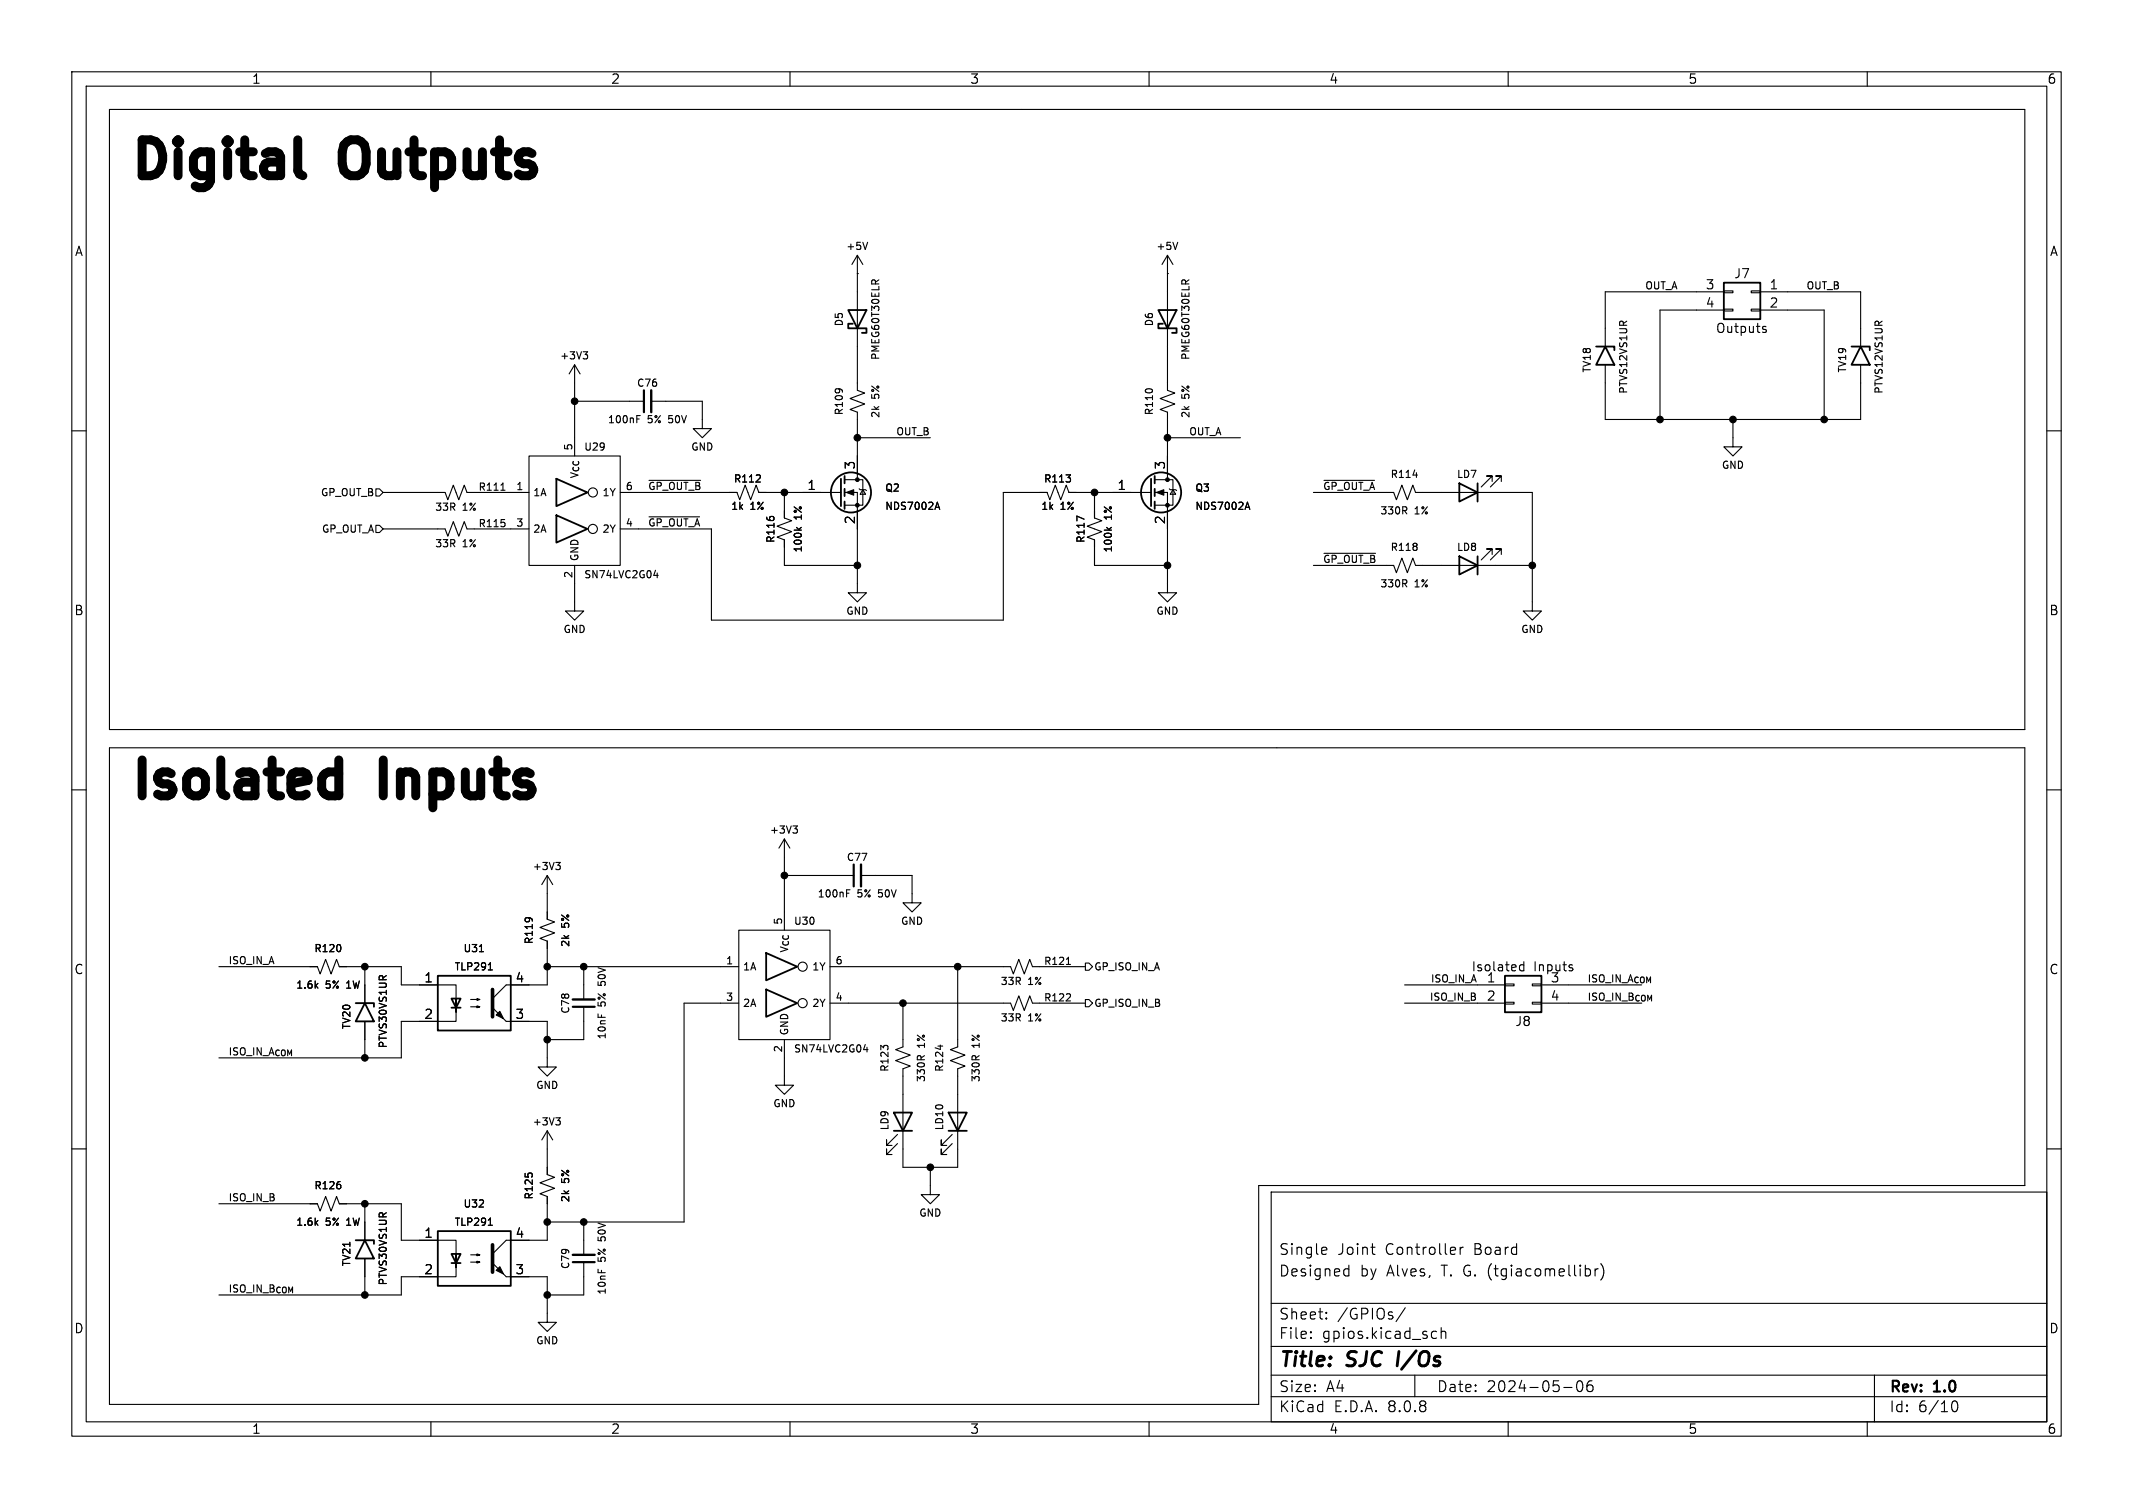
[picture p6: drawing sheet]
<svg xmlns="http://www.w3.org/2000/svg" width="297mm" height="210mm" viewBox="0 0 297 210" stroke-linecap="round" stroke-linejoin="round" font-family="sans-serif">
<g fill="none" stroke="#000" stroke-width=".15">
<path d="M10 10h277v190h-277zM12 12h273v186h-273zM15.2 15.2h266.7v86.4h-266.7zM60 10v2M110 10v2M160 10v2M210 10v2M260 10v2M119.4 38.1h.1M119.4 35.6v18.8l1 .3-2 .8 2 .8-2 .7 1 .4v9.4M119.4 35.6l-.8 1.2M119.4 35.6l.7 1.2"/>
<path d="M120.8 33.7l-.3 1M121.4 39.1l.2-.1 .3 .1M122.4 39l-.5 .3M162.6 38.1h.1M162.6 35.6v18.8l1 .3-2.1 .8 2.1 .8-2.1 .7 1.1 .4v9.4M162.6 35.6l-.8 1.2M162.6 35.6l.7 1.2M164 33.7l-.3 1M164.6 39.1l.1-.1 .3 .1M165.6 39l-.5 .3M80 55.9h9.7M80 50.8l-.8 1.3"/>
<path d="M80 50.8v12.7M80 50.8l.8 1.3M81.2 49h.6l-.3 .4 .3 .1v.3l-.2 .2h-.3M88.7 58.4h.3M88.7 57.9h.4M90.7 55.9h7.1v3.8h-1.3l1.3 1.3 1.3-1.3h-1.3M116.4 54.2h.7M116.7 54.1l.1 .1M159.7 54.2h.6M223.5 50.8v7.6h35.6v-7.6M240 43.1h1.3v.2h-1.3zM240 40.5h1.3v.3h-1.3z"/>
<path d="M240 40.6h-16.5v7.7M240 43.2h-8.9v15.2M241.3 58.4v3.8h1.3l-1.3 1.3-1.3-1.3h1.3M243.8 43.1h1.3v.2h-1.3zM243.8 40.5h1.3v.3h-1.3zM245.1 40.6h14v7.7M245.1 43.2h8.9v15.2M245.5 45.8l.3 .1 .2 .2-.1 .1-.4 .1M245.5 45.5h.4M10 60h2M52.3 68.1h.5l.5 .5-.5 .5h-.5zM52.3 73.2h.5l.5 .5-.5 .5h-.5z"/>
<path d="M53.3 73.7h8.7l.4 1 .7-2.1 .8 2.1 .7-2.1 .4 1.1h8.7M53.3 68.6h8.7l.4 1 .7-2 .8 2 .7-2 .4 1h8.7M69.7 68.3h.6M70.3 72.8v.5M73.7 63.5h12.7v15.2h-12.7zM80 78.7v6.4h-1.3l1.3 1.3 1.3-1.3h-1.3M86.4 68.6h16.2l.4 1 .8-2 .7 2 .8-2 .4 1h11.4M90.4 72h7M90.4 66.9h7.2M91.5 79.8v.7M105.3 67.1h.6M105.8 66.2v.4"/>
<path d="M107.2 72h.5M109.2 68.6v3.5l1 .4-2 .8 2 .7-2 .8 1 .4v3.5h10.2M110.9 73.4l.4 .4M111.6 73.4l-.4 .3M117.6 68.6h1.8v14h1.2l-1.2 1.2-1.3-1.2h1.3M117.6 66.8h2.5v3.6h-2.5M119.4 61h10.1M119.6 68.1l.2 .1h.7l.1 .1M120.1 68.2l.4 .6h-.7zM130.3 70.7h.5M130.5 69.9l.3 1M148.4 66.1h.7l-.4 .4"/>
<path d="M149 66.6v.4M150.9 72.3l-1-.4v.6M152.4 68.6v3.5l1 .4-2 .8 2 .7-2 .8 1 .4v3.5h10.2M154.1 73.4l.4 .4M154.8 73.4l-.4 .3M160.3 68.6h-11.5l-.3-1-.8 2-.8-2-.7 2-.4-1h-6.1v17.8h-40.6v-12.7h-12.7M160.8 68.6h1.8v14h1.2l-1.2 1.2-1.3-1.2h1.3M160.8 66.8h2.5v3.6h-2.5M162.6 61h10.1M162.8 68.1l.1 .1h.8l.1 .1M163.3 68.2l.4 .6h-.8zM173.5 70.7h.4"/>
<path d="M173.7 69.9l.3 1M182.9 68.6h11.2l.3 1 .8-2 .8 2 .7-2 .4 1h16.3v16.5h1.2l-1.2 1.3-1.3-1.3h1.3M182.9 78.7h11.2l.3 1.1 .8-2.1 .8 2.1 .7-2.1 .4 1h16.3M184.4 77.1h7.1M184.4 66.9h7M195.6 71.1l.3 .5M195.8 70.7v.3M196.7 66.2h.7M197.3 75.7v.3M197.3 76.2v.4M207.8 67.1v-.8h-.8h.8l-1.6 1.5M207.8 77.2v-.7h-.8h.8l-1.6 1.5"/>
<path d="M209 67.1v-.8h-.7h.7l-1.5 1.5M209 77.2v-.7h-.7h.7l-1.5 1.5M285 60h2M91 80.1h.7M195.6 81.3l.3 .4M195.8 80.8v.4M10 110h2M15.2 104.1h266.7v61h-106.6v30.5h-160.1zM109.2 116.8v12.7M109.2 116.8l-.7 1.3M109.2 116.8l.8 1.3M110.4 115h.6l-.3 .4 .3 .1v.3l-.2 .2h-.2"/>
<path d="M285 110h2M30.5 134.6h13.7l.4 1 .7-2 .8 2 .8-2 .3 1h8.7v2.6h7.6v3.8v-1.9M44 137.2l.3 .4M44.3 136.9l-.4 .4M47.4 131.7v.6M50.8 134.6v5.1M65.5 139.2h1.3l-.4 .1v-.2l.4 .1M66.8 132.5h.5M68 135.1h.6M73.2 127.8h.7M73.5 127.8h.1M76.2 121.9v6.1l1 .4-2 .8 2 .7-2 .8 1 .4v6.1h-5.7l-1.9 1.9"/>
<path d="M76.2 134.6h26.7M76.2 121.9l-.8 1.3M76.2 121.9l.8 1.3M77.4 120.1h.6l-.3 .4 .3 .1v.3l-.2 .2h-.3M81.3 134.6v4.6M102.9 129.5h12.7v15.3h-12.7zM102.9 139.7h-7.7v30.5h-19M109.2 121.9h9.7M115.6 139.7h25.1l.4 1 .8-2 .7 2 .8-2 .4 1h7.3M115.6 134.6h25.1l.4 1 .8-2 .7 2 .8-2 .4 1h7.3M117.9 124.4h.3M117.9 123.9h.5"/>
<path d="M119.9 121.9h7.1v3.8h1.3l-1.3 1.3-1.3-1.3h1.3M133.3 134.6v11.2l-1 .4 2.1 .7-2.1 .8 2.1 .8-1.1 .3v13.8h-7.6v-13.8l1-.3-2-.8 2-.8-2-.7 1-.4v-6.1M148.4 139.4h.7M148.5 134.3h.6M149 138.5v.3M151.1 139.2h.5l.5 .5-.5 .5h-.5zM151.1 134.1h.5l.5 .5-.5 .5h-.5zM195.6 137.2h13.9M195.6 139.7h13.9M209.5 139.6h1.3v.2h-1.3zM209.5 137h1.3v.3h-1.3zM212.2 133.9v1.3"/>
<path d="M212.2 134.4h-.4l-.2 .2v.4l.1 .1h.5M213.4 139.6h1.2v.2h-1.2zM213.4 137h1.2v.3h-1.2zM214.6 137.2h14M214.6 139.7h14M218.8 134.8l.2 .2-.2 .2M218.8 134.4h.2M50.8 142.2v5.1M63.5 140.3v1.9h-7.6v5.1h-25.4M65.5 140.2h1.3l-.4 .1v-.2l.4 .1M70.5 142.2h5.7v6.4h1.3l-1.3 1.3-1.3-1.3h1.3M76.2 157.5v6.1l1 .4-2 .7 2 .8-2 .7 1 .4v6.1h-5.7l-1.9 1.9"/>
<path d="M76.2 157.5l-.8 1.3M76.2 157.5l.8 1.3M77.4 155.7h.6l-.3 .3 .3 .1v.4l-.2 .2h-.3M81.3 140.2v4.6h-5.1M83.3 141.2v.5M109.2 144.8v6.3h-1.3l1.3 1.3 1.3-1.3h-1.3M120.2 146.2h.7M120.7 145.8v.7M123 145.9l-.4-.3v.6M123.1 145.6h.4M125 159.3l-1.6 1.5v-.8v.8h.8M125 158l-1.6 1.5v-.7v.7h.8"/>
<path d="M127.8 147.1h.4M128.7 147l-.5 .3M130.9 145.5v.7M132.6 159.3l-1.5 1.5v-.8v.8h.7M132.6 158l-1.5 1.5v-.7v.7h.7M135.4 147.1h.4M136.3 147l-.4 .3M10 160h2M30.5 167.6h13.7l.4 1.1 .7-2.1 .8 2.1 .8-2.1 .3 1h8.7v5.1h7.6v3.8v-1.9M44 170.3l.3 .3M44.3 170l-.4 .3M47.4 165v.5"/>
<path d="M50.8 167.6v5.1M50.8 175.3v5M63.5 175.9v1.9h-7.6v2.5h-25.4M65.5 175.8h1.3l-.4 .1v-.3l.4 .2M65.5 174.8h1.3l-.4 .1v-.3l.4 .2M68 170.6h.6M70.5 177.8h5.7v6.4h1.3l-1.3 1.2-1.3-1.2h1.3M73.6 163.4h.4M81.3 170.2v4.6M81.3 175.8v4.5h-5.1M83.3 176.8v.4M129.5 162.6v3.8h1.3l-1.3 1.2-1.2-1.2h1.2"/>
<path d="M177 166h108v32h-108zM184.2 173.7l.5 .1v.3l-.7 .1M184.7 174.6l-.5 .1M187.4 176.7l.4 .1M187.8 176.2v1.5M187.8 177.6l-.4 .1M190.9 173.7h.6M191.3 174.7h.2M203.3 173.7v1M203.7 173.7l-.2 .1-.2 .2M221.2 176.7l.3 .3v.4l-.3 .3M222.1 176.7v1"/>
<path d="M222.5 176.7l-.3 .1-.1 .2M222.9 176a1.72 1.72 0 0 1 0 2.3M285 160h2M60 198v2M110 198v2M160 198v2M177 194.5h108M177 191.5h108M177 187.5h108M177 181.5h108M182.5 186.3h.1l-.1 .1M182.5 186.3v.1"/>
<path d="M182.5 185.5v.1M182.5 185.5h.1l-.1 .1M184.7 183.6v.1M184.7 183.6h-.1l.1 .1M184.7 182.8v.1M184.7 182.8h-.1l.1 .1M195.7 182.1l-1.3 2M197 191.5v3M199.5 186.3l.1 .1 .4-.1M199.5 185.5l.1-.1 .4 .1M200.7 185.5a.37 .37 0 0 1 .6 .1v.8M200.7 184.9v1.5"/>
<path d="M210 198v2M217.7 193.2h1.2M219.7 192.4a.36 .36 0 0 1 .3-.1 .36 .36 0 0 1 .3 .3 .77 .77 0 0 1-.4 1.2 .91 .91 0 0 1-.2-1.4zM221.7 192.3a.59 .59 0 0 0-.7 .6v.6l.1 .2 .4 .1 .2-.1 .1-.5-.1-.3h-.5l-.2 .3M260 198v2M261 191.5v6.5M271.7 195.7a.55 .55 0 0 1 .4-.6h.1a.94 .94 0 0 1 0 1.5h-.1a.55 .55 0 0 1-.4-.6"/>
<circle cx="82.5" cy="68.6" r=".63"/>
<circle cx="82.5" cy="73.7" r=".63"/>
<circle cx="111.8" cy="139.7" r=".63"/>
<circle cx="111.8" cy="134.6" r=".63"/>
</g>
<path d="M194.8 188.2l-.3 2" fill="none" stroke="#000" stroke-width=".4"/>
<g fill="none" stroke="#000" stroke-width=".25">
<path d="M240 39.4h5.1v5.1h-5.1zM118.1 43.2h2.5l-1.2 2.5zM118.7 45.1h-.6v.6h2.5v.7h-.6M161.3 43.2h2.5l-1.2 2.5zM161.9 45.1h-.6v.6h2.5v.7h-.6M222.2 48.3h2.6v.5M223.5 48.3l1.3 2.5h-2.6zM257.8 48.3h2.5v.5M259.1 48.3l1.2 2.5h-2.5zM77.5 71.8l4.3 1.9-4.3 1.9zM77.5 66.7l4.3 1.9-4.3 1.9zM117.1 66.7v3.8"/>
<path d="M117.6 66.3v1M117.6 68.1v1M117.6 69.9v1M160.3 66.7v3.8M160.8 66.3v1M160.8 68.1v1M160.8 69.9v1M203.2 67.3l2.5 1.3-2.5 1.3zM203.2 77.5l2.5 1.2-2.5 1.3zM205.7 67.3v2.6M205.7 77.5v2.5M49.5 139.7h2.6v.5"/>
<path d="M50.8 139.7l1.3 2.5h-2.6zM61 135.9h10.1v7.6h-10.1zM62.9 139.1h1.2l-.6 1.2zM106.7 137.8l4.3 1.9-4.3 1.9zM106.7 132.7l4.3 1.9-4.3 1.9zM209.5 135.9h5.1v5.1h-5.1zM62.9 140.3h1.2M124.5 154.9h2.5l-1.3 2.6zM124.5 157.5h2.5M132.1 154.9h2.5l-1.3 2.6zM132.1 157.5h2.5M49.5 172.7h2.6v.5"/>
<path d="M50.8 172.7l1.3 2.6h-2.6zM61 171.5h10.1v7.6h-10.1zM62.9 174.6h1.2l-.6 1.3zM62.9 175.9h1.2"/>
<circle cx="118.5" cy="68.6" r="2.79"/>
<circle cx="161.7" cy="68.6" r="2.79"/>
</g>
<path d="M90.7 54.4v3M79.8 139.2h3M119.9 120.4v3M79.8 174.8h3" fill="none" stroke="#000" stroke-width=".33"/>
<path d="M89.7 54.4v3M118.9 120.4v3M79.8 140.2h3M79.8 175.8h3" fill="none" stroke="#000" stroke-width=".3"/>
<g fill="#000" stroke="#000" stroke-width=".15">
<path d="M117.9 68.6l1-.4v.8zM161 68.6l1.1-.4v.8zM69.6 140.8l.5 1.1-1-.5zM68.6 140.3l1.9 1.9zM69.6 176.4l.5 1-1-.5zM68.6 175.9l1.9 1.9z"/>
<circle cx="80" cy="55.9" r=".46"/>
<circle cx="231.1" cy="58.4" r=".46"/>
<circle cx="241.3" cy="58.4" r=".46"/>
<circle cx="254" cy="58.4" r=".46"/>
<circle cx="109.2" cy="68.6" r=".46"/>
<circle cx="119.4" cy="78.7" r=".46"/>
<circle cx="119.4" cy="61" r=".46"/>
<circle cx="119.4" cy="66.8" r=".25"/>
<circle cx="119.4" cy="70.4" r=".25"/>
<circle cx="152.4" cy="68.6" r=".46"/>
<circle cx="162.6" cy="78.7" r=".46"/>
<circle cx="162.6" cy="61" r=".46"/>
<circle cx="162.6" cy="70.4" r=".25"/>
<circle cx="162.6" cy="66.8" r=".25"/>
<circle cx="213.4" cy="78.7" r=".46"/>
<circle cx="50.8" cy="134.6" r=".46"/>
<circle cx="76.2" cy="134.6" r=".46"/>
<circle cx="81.3" cy="134.6" r=".46"/>
<circle cx="109.2" cy="121.9" r=".46"/>
<circle cx="125.7" cy="139.7" r=".46"/>
<circle cx="133.3" cy="134.6" r=".46"/>
<circle cx="50.8" cy="147.3" r=".46"/>
<circle cx="76.2" cy="144.8" r=".46"/>
<circle cx="50.8" cy="167.6" r=".46"/>
<circle cx="76.2" cy="170.2" r=".46"/>
<circle cx="81.3" cy="170.2" r=".46"/>
<circle cx="129.5" cy="162.6" r=".46"/>
<circle cx="50.8" cy="180.3" r=".46"/>
<circle cx="76.2" cy="180.3" r=".46"/>
</g>
<path d="M68.6 137.8v3.8M68.6 173.4v3.8" fill="none" stroke="#000" stroke-width=".51"/>
<path d="M41.5 19.5v4.3l.2 .4 .5 .3M45.7 107.5h1l.5 .2M47.2 105.8v5M47.2 110.6l-.5 .2h-1" fill="none" stroke="#000" stroke-width="1.3"/>
<g font-size="7">
<text x="17.8" y="25.2">Digital</text>
<text x="48.6" y="25.2">Outputs</text>
<text x="17.8" y="111.5">Isolated</text>
<text x="54.1" y="111.5">Inputs</text>
</g>
<g font-size="2.8">
<text x="178" y="190.9">Title:</text>
<text x="187.7" y="190.9">SJC</text>
<text x="195.4" y="190.9">I/Os</text>
</g>
<g font-size="2.1">
<text x="178" y="178">Designed</text>
<text x="178" y="175">Single</text>
<text x="186.2" y="175">Joint</text>
<text x="189.4" y="178">by</text>
<text x="193" y="175">Controller</text>
<text x="193.2" y="178">Alves,</text>
<text x="200.9" y="178">T. G. (tgiacomellibr)</text>
<text x="205.4" y="175">Board</text>
<text x="178" y="184">Sheet:</text>
<text x="186.2" y="184">/GPIOs/</text>
<text x="178" y="186.7">File:</text>
<text x="184.1" y="186.7">gpios.kicad_sch</text>
<text x="178" y="196.9">KiCad</text>
<text x="178" y="194.1">Size:</text>
<text x="184.7" y="194.1">A4</text>
<text x="185.7" y="196.9">E.D.A.</text>
<text x="193.3" y="196.9">8.0.8</text>
<text x="200" y="194.1">Date:</text>
<text x="207" y="194.1">2024-05-06</text>
<text x="263" y="194.3">Rev:</text>
<text x="263" y="196.9">Id:</text>
<text x="267.1" y="196.9">6/10</text>
<text x="269.4" y="194.3">1.0</text>
</g>
<g font-size="1.8">
<text x="35" y="11.9">1</text>
<text x="85" y="11.9">2</text>
<text x="135" y="11.9">3</text>
<text x="185" y="11.9">4</text>
<text x="235" y="11.9">5</text>
<text x="285" y="11.9">6</text>
<text x="10.3" y="35.9">A</text>
<text x="285.3" y="35.9">A</text>
<text x="237.4" y="40.4">3</text>
<text x="241.4" y="39">J7</text>
<text x="246.3" y="40.4">1</text>
<text x="237.4" y="42.9">4</text>
<text x="238.8" y="46.6">Outputs</text>
<text x="246.3" y="42.9">2</text>
<text x="119.1" y="65.5" transform="rotate(-90 119.1 65.5)">3</text>
<text x="162.3" y="65.5" transform="rotate(-90 162.3 65.5)">3</text>
<text x="112.3" y="68.3">1</text>
<text x="155.5" y="68.3">1</text>
<text x="119.1" y="73.1" transform="rotate(-90 119.1 73.1)">2</text>
<text x="162.3" y="73.1" transform="rotate(-90 162.3 73.1)">2</text>
<text x="10.3" y="85.9">B</text>
<text x="285.3" y="85.9">B</text>
<text x="10.3" y="135.9">C</text>
<text x="59" y="136.9">1</text>
<text x="71.7" y="136.9">4</text>
<text x="204.8" y="135.5">Isolated</text>
<text x="206.9" y="136.9">1</text>
<text x="213.6" y="135.5">Inputs</text>
<text x="215.8" y="136.9">3</text>
<text x="285.3" y="135.9">C</text>
<text x="59" y="142">2</text>
<text x="71.7" y="142">3</text>
<text x="206.9" y="139.4">2</text>
<text x="210.9" y="143.1">J8</text>
<text x="215.8" y="139.4">4</text>
<text x="59" y="172.5">1</text>
<text x="71.7" y="172.5">4</text>
<text x="59" y="177.5">2</text>
<text x="71.7" y="177.5">3</text>
<text x="10.3" y="185.9">D</text>
<text x="285.3" y="185.9">D</text>
<text x="35" y="199.9">1</text>
<text x="85" y="199.9">2</text>
<text x="135" y="199.9">3</text>
<text x="185" y="199.9">4</text>
<text x="235" y="199.9">5</text>
<text x="285" y="199.9">6</text>
</g>
<g font-size="1.4">
<text x="117.7" y="35">+5V</text>
<text x="160.9" y="35">+5V</text>
<text x="228.9" y="40.4">OUT_A</text>
<text x="251.5" y="40.4">OUT_B</text>
<text x="117.6" y="45.6" transform="rotate(-90 117.6 45.6)">D5</text>
<text x="160.7" y="45.6" transform="rotate(-90 160.7 45.6)">D6</text>
<text x="77.9" y="50.3">+3V3</text>
<text x="122.6" y="50.2" transform="rotate(-90 122.6 50.2)">PMEG60T30ELR</text>
<text x="165.8" y="50.2" transform="rotate(-90 165.8 50.2)">PMEG60T30ELR</text>
<text x="221.7" y="52" transform="rotate(-90 221.7 52)">TV18</text>
<text x="257.3" y="52" transform="rotate(-90 257.3 52)">TV19</text>
<text x="84.5" y="59.1">100nF</text>
<text x="88.6" y="54.1">C76</text>
<text x="90.2" y="59.1">5%</text>
<text x="93.3" y="59.1">50V</text>
<text x="117.6" y="57.9" transform="rotate(-90 117.6 57.9)">R109</text>
<text x="122.6" y="58.3" transform="rotate(-90 122.6 58.3)">2k</text>
<text x="122.6" y="55.5" transform="rotate(-90 122.6 55.5)">5%</text>
<text x="160.7" y="57.9" transform="rotate(-90 160.7 57.9)">R110</text>
<text x="165.8" y="58.3" transform="rotate(-90 165.8 58.3)">2k</text>
<text x="165.8" y="55.5" transform="rotate(-90 165.8 55.5)">5%</text>
<text x="226.8" y="55" transform="rotate(-90 226.8 55)">PTVS12VS1UR</text>
<text x="262.3" y="55" transform="rotate(-90 262.3 55)">PTVS12VS1UR</text>
<text x="79.8" y="62.8" transform="rotate(-90 79.8 62.8)">5</text>
<text x="81.2" y="63">U29</text>
<text x="96.1" y="63">GND</text>
<text x="124.7" y="60.7">OUT_B</text>
<text x="165.4" y="60.7">OUT_A</text>
<text x="239.6" y="65.5">GND</text>
<text x="44.6" y="69.3">GP_OUT_B</text>
<text x="60.5" y="71.3">33R</text>
<text x="64.4" y="71.3">1%</text>
<text x="66.5" y="68.5">R111</text>
<text x="71.8" y="68.3">1</text>
<text x="74.2" y="69.3">1A</text>
<text x="80.7" y="66.8" transform="rotate(-90 80.7 66.8)">V_{CC}</text>
<text x="83.8" y="69.3">1Y</text>
<text x="87" y="68.3">6</text>
<text x="90.2" y="68.3">~{GP_OUT_B}</text>
<text x="101.7" y="71.2">1k</text>
<text x="102.1" y="67.4">R112</text>
<text x="104.5" y="71.2">1%</text>
<text x="123.1" y="71.2">NDS7002A</text>
<text x="123.1" y="68.7">Q2</text>
<text x="144.9" y="71.2">1k</text>
<text x="145.3" y="67.4">R113</text>
<text x="147.7" y="71.2">1%</text>
<text x="166.3" y="71.2">NDS7002A</text>
<text x="166.3" y="68.7">Q3</text>
<text x="184.1" y="68.3">~{GP_OUT_A}</text>
<text x="192.1" y="71.8">330R</text>
<text x="193.5" y="66.8">R114</text>
<text x="197" y="71.8">1%</text>
<text x="202.8" y="66.8">LD7</text>
<text x="44.7" y="74.4">GP_OUT_A</text>
<text x="60.5" y="76.4">33R</text>
<text x="64.4" y="76.4">1%</text>
<text x="66.5" y="73.6">R115</text>
<text x="71.8" y="73.4">3</text>
<text x="74.2" y="74.4">2A</text>
<text x="83.8" y="74.4">2Y</text>
<text x="87" y="73.4">4</text>
<text x="90.2" y="73.4">~{GP_OUT_A}</text>
<text x="108" y="75.7" transform="rotate(-90 108 75.7)">R116</text>
<text x="111.9" y="77.1" transform="rotate(-90 111.9 77.1)">100k</text>
<text x="111.9" y="72.4" transform="rotate(-90 111.9 72.4)">1%</text>
<text x="151.2" y="75.7" transform="rotate(-90 151.2 75.7)">R117</text>
<text x="155" y="77.1" transform="rotate(-90 155 77.1)">100k</text>
<text x="155" y="72.4" transform="rotate(-90 155 72.4)">1%</text>
<text x="193.5" y="76.9">R118</text>
<text x="202.8" y="76.9">LD8</text>
<text x="79.8" y="80.6" transform="rotate(-90 79.8 80.6)">2</text>
<text x="80.7" y="78.2" transform="rotate(-90 80.7 78.2)">GND</text>
<text x="81.2" y="80.7">SN74LVC2G04</text>
<text x="184.1" y="78.5">~{GP_OUT_B}</text>
<text x="192.1" y="82">330R</text>
<text x="197" y="82">1%</text>
<text x="78.4" y="88.4">GND</text>
<text x="117.7" y="85.8">GND</text>
<text x="160.9" y="85.8">GND</text>
<text x="211.7" y="88.4">GND</text>
<text x="107.1" y="116.3">+3V3</text>
<text x="74.1" y="121.4">+3V3</text>
<text x="113.8" y="125.2">100nF</text>
<text x="117.8" y="120.1">C77</text>
<text x="119.4" y="125.2">5%</text>
<text x="122.5" y="125.2">50V</text>
<text x="74.4" y="131.6" transform="rotate(-90 74.4 131.6)">R119</text>
<text x="79.5" y="132" transform="rotate(-90 79.5 132)">2k</text>
<text x="79.5" y="129.2" transform="rotate(-90 79.5 129.2)">5%</text>
<text x="109" y="128.9" transform="rotate(-90 109 128.9)">5</text>
<text x="110.4" y="129">U30</text>
<text x="125.3" y="129">GND</text>
<text x="31.7" y="134.3">ISO_IN_A</text>
<text x="41.1" y="137.9">1.6k</text>
<text x="43.7" y="132.8">R120</text>
<text x="45.3" y="137.9">5%</text>
<text x="48.5" y="137.9">1W</text>
<text x="63.2" y="135.3">TLP291</text>
<text x="64.4" y="132.8">U31</text>
<text x="84.5" y="137.1" transform="rotate(-90 84.5 137.1)">50V</text>
<text x="101" y="134.4">1</text>
<text x="103.4" y="135.4">1A</text>
<text x="110" y="132.8" transform="rotate(-90 110 132.8)">V_{CC}</text>
<text x="113" y="135.4">1Y</text>
<text x="116.2" y="134.4">6</text>
<text x="139.2" y="137.4">33R</text>
<text x="143.2" y="137.4">1%</text>
<text x="145.3" y="134.6">R121</text>
<text x="152.3" y="135.3">GP_ISO_IN_A</text>
<text x="199.1" y="136.9">ISO_IN_A</text>
<text x="221" y="136.9">ISO_IN_A_{COM}</text>
<text x="49" y="143.4" transform="rotate(-90 49 143.4)">TV20</text>
<text x="79.5" y="141.3" transform="rotate(-90 79.5 141.3)">C78</text>
<text x="84.5" y="140.2" transform="rotate(-90 84.5 140.2)">5%</text>
<text x="101" y="139.4">3</text>
<text x="103.4" y="140.4">2A</text>
<text x="113" y="140.4">2Y</text>
<text x="116.2" y="139.4">4</text>
<text x="139.2" y="142.5">33R</text>
<text x="143.2" y="142.5">1%</text>
<text x="145.3" y="139.7">R122</text>
<text x="152.3" y="140.4">GP_ISO_IN_B</text>
<text x="199" y="139.4">ISO_IN_B</text>
<text x="221" y="139.4">ISO_IN_B_{COM}</text>
<text x="31.7" y="147">ISO_IN_A_{COM}</text>
<text x="54.1" y="146.1" transform="rotate(-90 54.1 146.1)">PTVS30VS1UR</text>
<text x="84.5" y="144.9" transform="rotate(-90 84.5 144.9)">10nF</text>
<text x="109" y="146.7" transform="rotate(-90 109 146.7)">2</text>
<text x="110" y="144.3" transform="rotate(-90 110 144.3)">GND</text>
<text x="110.4" y="146.8">SN74LVC2G04</text>
<text x="123.9" y="149.4" transform="rotate(-90 123.9 149.4)">R123</text>
<text x="129" y="145.9" transform="rotate(-90 129 145.9)">1%</text>
<text x="131.5" y="149.4" transform="rotate(-90 131.5 149.4)">R124</text>
<text x="136.6" y="145.9" transform="rotate(-90 136.6 145.9)">1%</text>
<text x="74.5" y="151.9">GND</text>
<text x="107.6" y="154.4">GND</text>
<text x="129" y="150.8" transform="rotate(-90 129 150.8)">330R</text>
<text x="136.6" y="150.8" transform="rotate(-90 136.6 150.8)">330R</text>
<text x="74.1" y="156.9">+3V3</text>
<text x="123.9" y="157.5" transform="rotate(-90 123.9 157.5)">LD9</text>
<text x="131.5" y="157.5" transform="rotate(-90 131.5 157.5)">LD10</text>
<text x="31.7" y="167.4">ISO_IN_B</text>
<text x="43.7" y="165.8">R126</text>
<text x="74.4" y="167.2" transform="rotate(-90 74.4 167.2)">R125</text>
<text x="79.5" y="167.5" transform="rotate(-90 79.5 167.5)">2k</text>
<text x="79.5" y="164.8" transform="rotate(-90 79.5 164.8)">5%</text>
<text x="41.1" y="170.9">1.6k</text>
<text x="45.3" y="170.9">5%</text>
<text x="48.5" y="170.9">1W</text>
<text x="63.2" y="170.9">TLP291</text>
<text x="64.4" y="168.4">U32</text>
<text x="84.5" y="172.6" transform="rotate(-90 84.5 172.6)">50V</text>
<text x="127.9" y="169.6">GND</text>
<text x="49" y="176.5" transform="rotate(-90 49 176.5)">TV21</text>
<text x="54.1" y="179.1" transform="rotate(-90 54.1 179.1)">PTVS30VS1UR</text>
<text x="79.5" y="176.8" transform="rotate(-90 79.5 176.8)">C79</text>
<text x="84.5" y="175.7" transform="rotate(-90 84.5 175.7)">5%</text>
<text x="31.7" y="180.1">ISO_IN_B_{COM}</text>
<text x="84.5" y="180.4" transform="rotate(-90 84.5 180.4)">10nF</text>
<text x="74.5" y="187.4">GND</text>
</g>
</svg>
